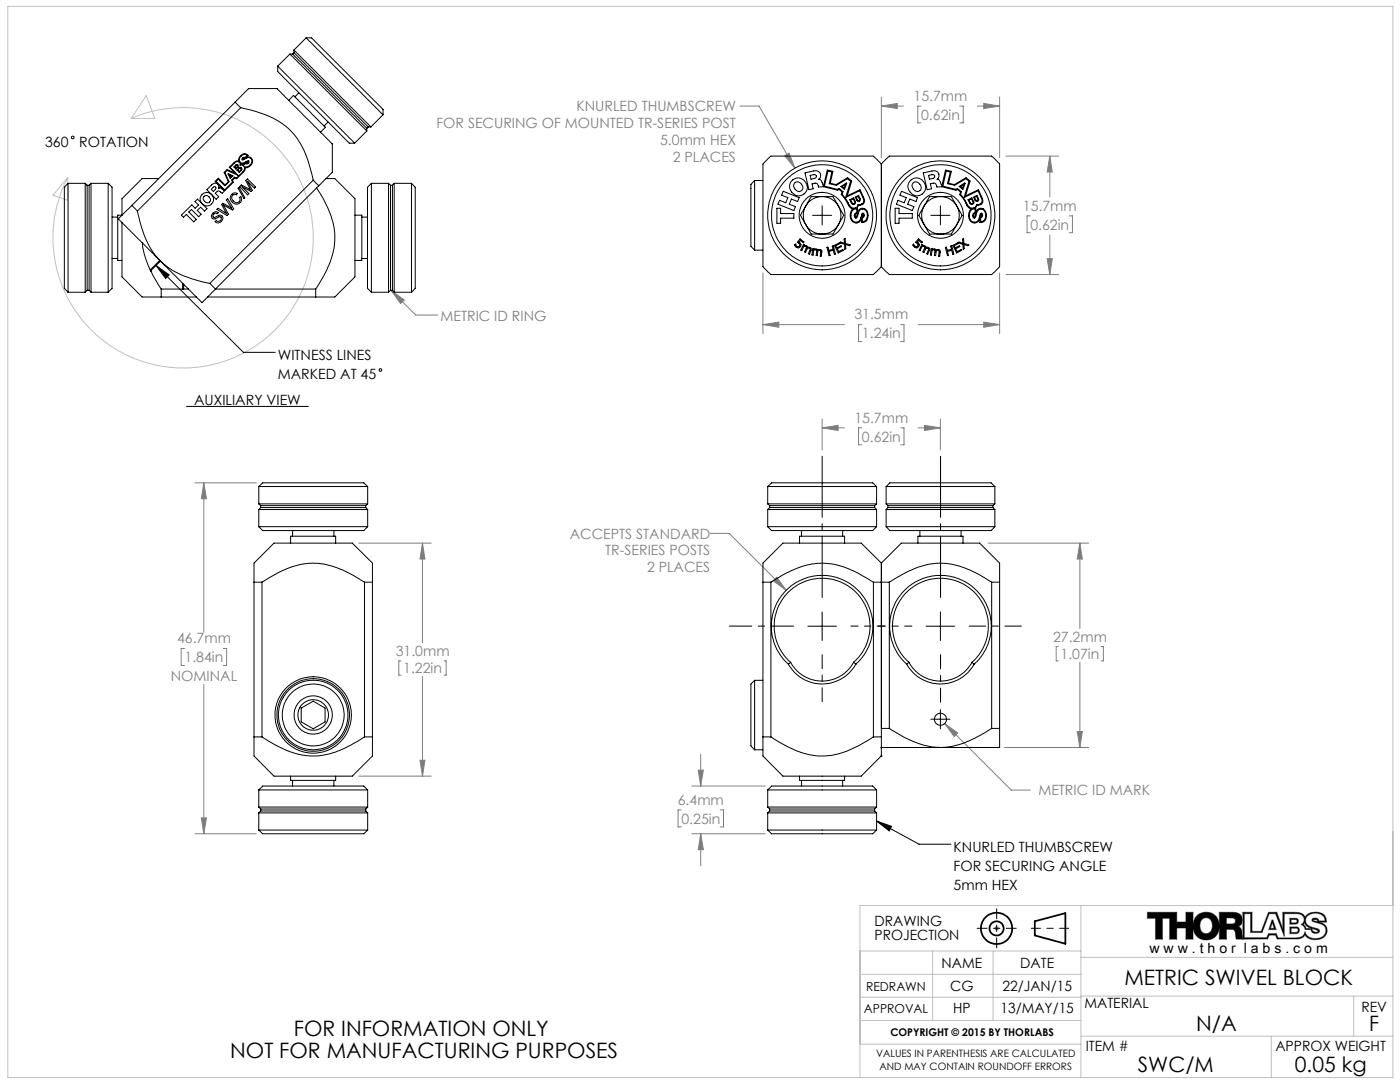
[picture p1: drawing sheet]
<svg xmlns="http://www.w3.org/2000/svg" width="279mm" height="216mm" viewBox="0 0 279 216" stroke-linecap="round" stroke-linejoin="round" font-family="sans-serif">
<g fill="none" stroke="#000" stroke-width=".35">
<path d="M206.5 183.8l6.1-1.6v6.1l-6.1-1.6z"/>
<circle cx="198.9" cy="185.2" r="3.1"/>
<circle cx="198.9" cy="185.2" r="1.4"/>
</g>
<g fill="none" stroke="#808080" stroke-width=".2">
<path d="M175.9 19.4v12.1M199.5 19.4v12.1M147.7 21.2h3.8l7.1 12.3M156.6 31.1l.9-.5 1.1 2.9zM175.9 21.2h4.4M175.9 21.2l3.2-.6v1.1zM183.8 21.2h-.6v3.3h.6M191.6 21.2h.6v3.3h-.6M195.1 21.2h4.4M196.3 20.6l3.2 .6-3.2 .5zM200.8 31.2h10.5M209.5 31.2v8.1"/>
<path d="M209.5 31.2l.5 3.1h-1zM78.1 58l2.6 1.9-.8 .7zM78.1 58l4.9 4.9h4.3M152.3 54.5v12.1M199.5 54.5v12.1M200.8 54.8h10.5M205.6 43.1h-.6v3.3h.6M209 51.6h1l-.5 3.2zM209.5 46.9v7.9M213.4 43.1h.6v3.3h-.6M152.3 64.8h16.2M152.3 64.8l3.1-.5v1z"/>
<path d="M172 64.8h-.7v3.4h.7M179.7 64.8h.7v3.4h-.7M183.2 64.8h16.3M196.3 64.3l3.2 .5-3.2 .5zM38.9 96.3h12.3M40.7 96.3v29.9M40.7 96.3l.5 3.2h-1zM164.1 85.4h4.4M164.1 83.6v6.2M164.1 85.4l3.2-.5v1zM172 85.4h-.7v3.4h.7M179.7 85.4h.7v3.4h-.7"/>
<path d="M183.2 85.4h4.5M184.5 84.9l3.2 .5-3.2 .5zM187.7 83.6v6.2M71.6 108.4h14.5M84.3 108.4v19.9M84.3 108.4l.5 3.1h-1zM141.7 106.4h3.8l11.4 11.4M154.3 115.9l.7-.7 1.9 2.6zM197.2 108.4h20.1M215.5 108.4v17M215.5 108.4l.5 3.1h-1zM36.8 129.4h-.6v3.4h.6"/>
<path d="M40.7 136.6v29.8M44.6 129.4h.6v3.4h-.6M80 131.9h-.4v2.8h.4M84.3 135v19.9M88.6 131.9h.4v2.8h-.4M211.2 129h-.4v2.9h.4M215.5 132.1v17.1M219.8 129h.4v2.9h-.4M71.6 154.9h14.5M83.8 151.7h1l-.5 3.2zM138.1 156.8h14.6M139.3 153.7h1.1l-.6 3.1z"/>
<path d="M139.8 150.5v6.3M188.5 144.4l13.3 13.3h3.8M188.5 144.4l2.6 1.9-.7 .7zM200.5 149.2h16.8M215 146h1l-.5 3.2zM38.9 166.4h12.3M40.2 163.2h1l-.5 3.2zM136 161.6h-.7v3.4h.7M138.1 166.4h14.6M139.8 166.4v6.3M139.8 166.4l.6 3.1h-1.1zM143.7 161.6h.7v3.4h-.7"/>
<path d="M198.4 185.2h1M198.5 184.9l.7 .7M198.9 184.7v1M199.2 184.9l-.7 .7M229 182h5.8v2h1.9v-2h1.4v5.4h-1.4v-2.2h-1.9v2.2h-1.4v-4.2h-1.4v4.2h-1.4v-4.2h-1.6zM239.9 183.5a1.27 1.27 0 0 1 1.5-.2 1.27 1.27 0 0 1 .6 1.4 1.28 1.28 0 0 1-.7 1.4 1.28 1.28 0 0 1-1.5-.2 2.19 2.19 0 0 1 .1-2.4zM240.7 187.6a2.8 2.8 0 0 1-2.6-2.5 2.8 2.8 0 0 1 1.9-3 2.67 2.67 0 0 1 3.3 3.4 2.45 2.45 0 0 1-2.6 2.1M244.8 183.2h1.1a.6 .6 0 0 1 .7 .5 .6 .6 0 0 1-.7 .7h-1.1zM247.1 184.9a1.53 1.53 0 0 0 .8-1.9 1.53 1.53 0 0 0-1.8-1h-2.8v5.4h1.5v-1.9h1.2l.3 .1 .3 .5 .1 1.3h1.3M247.1 184.9a2.41 2.41 0 0 1 .9 2.2M247.1 184.9h.1M248 182h1.9v3.8h1.8l1.5-3.8h1.6l1.2 3.4v-3.4l3.3 .1 .8 .4 .4 .5a2.61 2.61 0 0 1 4-.1l.2 1.1h-1.5a1.71 1.71 0 0 1 1.7 1.7 1.71 1.71 0 0 1-1.6 1.7 2.53 2.53 0 0 1-2.8-.9 1.59 1.59 0 0 1-1.6 .9h-4l-.3-.8h-1.3l-.3 .8h-5z"/>
<path d="M248.3 182.3h1.3v3.8h2.3l1.4-3.8h1.3l1.7 4.5v-4.5h2.2a1.29 1.29 0 0 1 1.4 .4 1.29 1.29 0 0 1 .2 1.4l-.5 .4a1.09 1.09 0 0 1 .9 1h1.2a.89 .89 0 0 0 .7 .8 .89 .89 0 0 0 .9-.5l-.2-.4-1.5-.5a1.36 1.36 0 0 1-1-1.5 1.36 1.36 0 0 1 1.4-1.2 1.85 1.85 0 0 1 2.4 1.6h-1.2a.7 .7 0 0 0-.7-.6 .7 .7 0 0 0-.7 .5l.1 .1a5.7 5.7 0 0 1 2.5 1.2 1.7 1.7 0 0 1-1.9 2.3 1.84 1.84 0 0 1-2-1.4 1.54 1.54 0 0 1-1.9 1.2h-3.5l-.4-.8h-1.5l-.4 .8h-4.5zM253.9 183.6h.1l.7 1.9h-1.5zM253.9 184.1l.4 1.1h-.8zM257.4 183.2h1.2a.58 .58 0 0 1 .5 .6 .58 .58 0 0 1-.5 .6h-1.2zM257.4 185h1.3a.67 .67 0 0 1 .6 .6 .67 .67 0 0 1-.6 .7h-1.3zM257.7 183.5h1l.1 .5-.4 .1-.7 .1zM257.7 185.2h.9a.43 .43 0 0 1 .5 .4 .43 .43 0 0 1-.5 .5h-.9zM260.4 184a1.58 1.58 0 0 0 1.4 1.3h-1.2l-.2-.6-.3-.2zM261.9 185.3l1.1 .4a.63 .63 0 0 1-.7 .3 .63 .63 0 0 1-.4-.5zM262.1 183.6l.6-.1 .2 .4-.6-.1z"/>
</g>
<path d="M205.8 185.2h7.5" fill="none" stroke="#000" stroke-width=".2" stroke-dasharray="15.2 1.3 1.3 1.3" stroke-dashoffset="13.4"/>
<path d="M195 185.2h7.8M198.9 181.3v7.8" fill="none" stroke="#000" stroke-width=".2" stroke-dasharray="15.2 1.3 1.3 1.3" stroke-dashoffset="13.2"/>
<g fill="none" stroke="#c0c0c0" stroke-width=".2">
<path d="M1.6 1.3h276.4v213.7h-276.4zM29.2 19.1l1.7 4.5h-4.7zM13.5 35.4v4.6l-2.9-1.1zM26.2 23.6a26 26 0 0 1 36.1 20.9 26 26 0 0 1-30.5 28.5 26 26 0 0 1-18.3-37.6M171.6 189.8h44.1M171.6 199h44.1M171.6 194.4h44.1M186.1 189.8v13.8M198.2 189.8v13.8M215.7 198.8h62.3M215.7 180.7v34.3M215.7 191h62.3"/>
<path d="M270.2 198.8v8M278 180.7h-106.4v34.3M171.6 203.6h44.1M171.6 208.4h44.1M215.7 206.8h62.3M253.7 206.8v8.2"/>
</g>
<path d="M229 182h5.8v2h1.9v-2h1.4v5.4h-1.4v-2.2h-1.9v2.2h-1.4v-4.2h-1.4v4.2h-1.4v-4.2h-1.6zM238.9 182.6a2.76 2.76 0 0 1 4.4 1.4 2.76 2.76 0 0 1-3 3.5 2.86 2.86 0 0 1-2.2-2 2.86 2.86 0 0 1 .8-2.9zM240 183.4a1.76 1.76 0 0 0 .6 2.9 1.49 1.49 0 0 0 1.3-2.2 1.2 1.2 0 0 0-1.9-.7zM243.3 182h2.8a1.53 1.53 0 0 1 1.8 1 1.53 1.53 0 0 1-.8 1.9l.4 .2 .3 .5 .2 1.8h-1.3l-.2-1.5-.5-.4h-1.2v1.9h-1.5zM244.8 183.2v1.2h1.3l.4-.3 .1-.5-.3-.3zM248 182v5.4h5l.3-.8h1.3l.3 .8h4.1a1.74 1.74 0 0 0 1.5-.9 2.66 2.66 0 0 0 3.8 .4 1.64 1.64 0 0 0 .5-1.8 1.64 1.64 0 0 0-1.6-1.1h1.5a1.88 1.88 0 0 0-2.3-2 2.15 2.15 0 0 0-1.9 1 1.74 1.74 0 0 0-2-1h-2.5v3.4l-1.2-3.4h-1.6l-1.5 3.8h-1.8v-3.8zM260.4 184a1.58 1.58 0 0 0 1.4 1.3h-1.2l-.2-.6a.23 .23 0 0 1-.3-.3 .23 .23 0 0 1 .3-.2zM248.3 182.3h1.3v3.8h2.3l1.4-3.8h1.3l1.7 4.5v-4.5h2.2a1.37 1.37 0 0 1 1.8 1.2l-.2 .6-.5 .4 .7 .4 .2 .6h1.2l.1 .5 .4 .2h.8l.3-.3a.62 .62 0 0 0-.7-.7h-.1a2.13 2.13 0 0 1-1.9-1.3 1.61 1.61 0 0 1 1.9-1.7 1.67 1.67 0 0 1 1.9 1.6h-1.2l-.1-.4-.4-.2-.7 .1a.42 .42 0 0 0-.1 .5 .42 .42 0 0 0 .5 .2l.3 .1a1.83 1.83 0 0 1 1.9 1.4 1.83 1.83 0 0 1-2.2 1.8 1.82 1.82 0 0 1-1.9-1.4 1.54 1.54 0 0 1-1.9 1.2h-3.5l-.4-.8h-1.5l-.4 .8h-4.5zM261.9 185.3l.7 .2a.34 .34 0 0 1 .4 .4l-.5 .1-.5-.2zM262.1 183.6h.8a.2 .2 0 0 1 0 .3 .2 .2 0 0 1-.3-.1zM253.9 184.1l-.4 1.1h.8zM253.9 183.6h.1l.7 1.9h-1.5zM257.4 183.2l1.5 .1 .2 .3-.1 .5-.4 .3h-1.2zM257.7 183.5v.6h.9l.2-.1 .1-.3-.3-.2zM257.4 185l1.7 .1 .2 .4v.4l-.6 .4h-1.3zM257.7 185.2v.9h1l.4-.3-.1-.5-.2-.1z" fill-rule="evenodd" fill="#000"/>
<g fill="none" stroke="#000" stroke-width=".2">
<path d="M31.2 53l17.4 17.3h6.3M31.2 53l2.6 1.9-.7 .7zM162.2 43h3.8M164.1 41.1v3.8M185.8 43h3.8M187.7 41.1v3.8M37.2 81.1h24.4M161.2 125h5.7M164.1 122.1v5.7M184.8 125h5.7M187.7 122.1v5.7M185.8 143.5h3.8"/>
<path d="M187.7 141.6v3.8M174.9 163.8l3 1.1-.4 .9zM174.9 163.8l8.5 4.7h6.4"/>
<circle cx="14.5" cy="27.4" r=".27"/>
<circle cx="75.9" cy="73.8" r=".27"/>
</g>
<path d="M164.1 119.2v-28.2M187.7 119.2v-28.2" fill="none" stroke="#000" stroke-width=".2" stroke-dasharray="15.2 1.3 1.3 1.3" stroke-dashoffset="3.1"/>
<path d="M169.8 124.9h6.7M182 124.9h-6.7" fill="none" stroke="#000" stroke-width=".2" stroke-dasharray="15.2 1.3 1.3 1.3" stroke-dashoffset="13.8"/>
<path d="M187.7 130.6v9.5" fill="none" stroke="#000" stroke-width=".2" stroke-dasharray="15.2 1.3 1.3 1.3" stroke-dashoffset="12.4"/>
<path d="M193.4 124.9h10.4" fill="none" stroke="#000" stroke-width=".2" stroke-dasharray="15.2 1.3 1.3 1.3" stroke-dashoffset="11.9"/>
<path d="M158.4 124.9h-12.8" fill="none" stroke="#000" stroke-width=".2" stroke-dasharray="15.2 1.3 1.3 1.3" stroke-dashoffset="10.7"/>
<path d="M164.1 130.6v9.4" fill="none" stroke="#000" stroke-width=".2" stroke-dasharray="15.2 1.3 1.3 1.3" stroke-dashoffset="12.5"/>
<path d="M174.9 163.8l3 1.1-.4 .9zM31.2 53l2.6 1.9-.7 .7z" fill="#000"/>
<g fill="#808080">
<path d="M78.1 58l2.6 1.9-.8 .7z"/>
<path d="M215.5 108.4l.5 3.1h-1zM215 146h1l-.5 3.2zM155 115.2l-.7 .7 2.6 1.9zM164.1 85.4l3.2-.5v1zM184.5 84.9l3.2 .5-3.2 .5zM139.3 153.7h1.1l-.6 3.1zM139.8 166.4l.6 3.1h-1.1zM188.5 144.4l1.9 2.6 .7-.7zM83.8 151.7h1l-.5 3.2zM84.3 108.4l.5 3.1h-1zM40.7 96.3l.5 3.2h-1zM40.2 163.2h1l-.5 3.2zM152.3 64.8l3.1-.5v1zM196.3 64.3l3.2 .5-3.2 .5zM209.5 31.2l.5 3.1h-1zM209 51.6h1l-.5 3.2zM175.9 21.2l3.2-.6v1.1zM196.3 20.6l3.2 .6-3.2 .5zM156.6 31.1l2 2.4-1.1-2.9z"/>
</g>
<g fill="none" stroke="#000" stroke-width=".2">
<path d="M55.4 13.2l15.4 15.4M55.4 13.2v1.1l14.3 14.3h1.1M57.9 10.8l15.3 15.3M57.9 10.8h.5M57.9 10.8l-2.5 2.4M58.4 10.8l14.8 14.8M58.7 10l15.3 15.3M58.7 10.5l14.8 14.8M58.7 10v.5M58.7 10.5l-.3 .3M59.7 18.5l-.9 .8M61.1 7.5l15.3 15.4"/>
<path d="M61.1 7.5l1.2 .2 12.1 12 2 2.1v1.1M61.1 7.5l-2.4 2.5M13.6 36.6v21.7M13.6 36.6l-.8 .8v20.1l.8 .8M13.6 36.6h3.4M17 36.6v21.7M17 36.6l.4 .4M17.4 37v20.9M17.4 37h.4M17.8 37v20.9M18.2 36.6v21.7M18.2 36.6h3.4"/>
<path d="M18.2 36.6l-.4 .4M21.6 36.6v21.7M21.6 36.6l.8 .8v20.1l-.8 .8M31.6 35.6h-3.2l-4.1 4.1v3.2h-.8v9.1h.8M39.4 39.7l1.9 1.9-.5 .5-.8-.8-.6 .7 .7 .8-.4 .5-1.5-1.5-.5 .5 1.5 1.5-.5 .5-1.5-1.5-.6 .6-.4-.5 2.1-2 .6 .7 .7-.7-.7-.7zM40.7 39.2a.78 .78 0 0 1 1.1 .2 .78 .78 0 0 1-.2 1.1 .88 .88 0 0 1-.9-1.3zM42.5 37.4l.4-.1 .2 .2-.5 .7-.4-.4zM43.6 37.5h.1M45.6 34.6l.9 .5-.5 .5zM45.7 34.9l.6 .2-.3 .3zM46.2 38.8l.3-.2 .6-.1 .3 .1-.2 .3a.69 .69 0 0 0-1 .3 .69 .69 0 0 0 .4 .9 .68 .68 0 0 0 1 .2 .68 .68 0 0 0 .2-.9l.2-.2a1.04 1.04 0 0 1-.4 1.5 1.04 1.04 0 0 1-1.4-.6l-.3-.7zM46.7 33.3l.4-.4a.3 .3 0 0 1 .4 0 .3 .3 0 0 1 0 .4l-.4 .4z"/>
<path d="M46.8 33.3l.5-.4 .1 .2-.3 .4zM46.9 20.4l1.1 1.1M46.9 20.4l2.7-2.7h5.7l.1 .1 10.9 10.9v5.7l-2.7 2.7M46.9 20.4l-20.6 20.6M47.5 37.6l.2-.2 1.2 2-.2 .2zM47.7 33.5a.35 .35 0 0 1 .5 0 .35 .35 0 0 1 0 .5l-.5 .4-.4-.5zM47.8 33.6l.2-.1 .2 .3-.5 .4-.3-.3zM47.9 31.3l.5-.4 .7-.1 .2 .2-.4 .5a.34 .34 0 0 0-.5 0 .34 .34 0 0 0 0 .4h.1a1.22 1.22 0 0 1 1.6-.2 1.12 1.12 0 0 1-.2 1.2 1.12 1.12 0 0 1-1.2 .3l.1 .6-.3 .5-1.3 1.2-.4-.2-.6 .6 .2 .4-1.6 1.6-1.7-1.7 .5-.4 1.3 1.3 .8-.8-.8-1.9 .4-.4 2.2 1-1.6-1.6 .8-.8a.62 .62 0 0 1 .8-.3 .62 .62 0 0 1 .4 .7l.4-.1 .2 .2 .5-.5a.42 .42 0 0 0 .5 0 .42 .42 0 0 0 .1-.5h-.1a1.51 1.51 0 0 1-1.5 .3l-.3-.4zM48 32.5l.5 .2 .5-.2-.5 .4-.2-.1a.21 .21 0 0 1-.3 0 .21 .21 0 0 1 0-.3zM48 21.5a18.9 18.9 0 0 1 10 4.6 18.1 18.1 0 0 1 4.4 9.2l.1 .6M48 21.5l-20.6 20.6M48.1 31a.91 .91 0 0 1 1.4 0l-.5 .5a.9 .9 0 0 1 1.3 .2 .9 .9 0 0 1-.3 1.3l-.5 .4h-.6v.4l-.2 .4-1.5 1.5-.4-.2-.4 .5 .2 .4-2.3 2.2-.1-.1a.67 .67 0 0 0-.8-.3l-.4 .4 .6 .7-.5 .5-1.8-1.9 .9-1a.77 .77 0 0 1 1-.3 .77 .77 0 0 1 .4 .9l.6 .1 .5 .4-1.8-1.8 .7-.6 1.3 1.3 .7-.6-.9-1.9 .6-.6 1.6 .8-1.1-1.2 1.1-1.2 .4-.1 .4 .1-.1-.5z"/>
<path d="M48.5 31.6h.4l-.4 .2zM49 32.5l.5-.3a.29 .29 0 0 1-.1 .4 .29 .29 0 0 1-.4-.1zM49 36l.4-.3 1.6 1.6-.2 .2-1.4-1.3 .9 1.8-.2 .2-1.8-.9 1.4 1.3-.3 .3-1.6-1.6 .4-.4 1.8 1zM57.6 20l1-1 6.3 6.4-.9 1M62.5 35.9l1.1 1.2M62.5 35.9l-20.6 20.7M63.2 37.5a17.3 17.3 0 0 1 3.6 10.9 19.5 19.5 0 0 1-3.8 9.3M63.6 37.1l-20.6 20.6M65.1 35.6h1.7l4 4.1v15.5l-4 4.1h-3.8M65.5 24.3l-.8 .9M73.2 25.6v.5M73.2 26.1l-2.4 2.5"/>
<path d="M73.5 25.3h.5M73.5 25.3l-.3 .3M74.1 36.6v21.7M74.1 36.6l-.8 .8v20.1l.8 .8M74.1 36.6h3.4M76.4 22.9l-2.4 2.4M77.5 36.6v21.7M77.5 36.6l.4 .4M77.9 37v20.9M77.9 37h.4M78.3 37v20.9M78.7 36.6v21.7"/>
<path d="M78.7 36.6h3.4M78.7 36.6l-.4 .4M82.1 36.6v21.7M82.1 36.6l.8 .8v20.1l-.8 .8M150.6 36v13.9M150.6 36l-.7 .8v12.3l.7 .8M150.6 36h1.7M156.3 38.2l3.2 1.2-.3 .8-1.3-.5-.4 1 1.3 .5-.4 .8-3.1-1.3 .3-.7 1.2 .5 .4-1.1-1.2-.5zM158.5 36.6a1.03 1.03 0 0 1 1.3 0 1.03 1.03 0 0 1 .3 1.2 .92 .92 0 0 1-.9 .4 .92 .92 0 0 1-.7-.8l-.1-.5zM161.7 35l.7-.1a.39 .39 0 0 1 .5 .2 .39 .39 0 0 1-.3 .5l-.7 .2zM161.9 39.2h3.4a1.04 1.04 0 0 1 1.4 .8l1.4 2.5a.96 .96 0 0 1-.1 1.2l-1.4 2.3a.98 .98 0 0 1-1.3 .7h-2.7a1.03 1.03 0 0 1-1.2-.9l-1.4-2.4a.92 .92 0 0 1 .2-1.2zM163.4 35.8a1.68 1.68 0 0 1 .9 1.5"/>
<path d="M163.4 35.8h.1M163.4 35.8a.99 .99 0 0 0 .2-1.3 .99 .99 0 0 0-1.3-.4l-1.6 .4 .7 3.4 .9-.2-.2-1 .6-.2a.73 .73 0 0 1 .7 .8h.9M164.3 37.3l.8-3.4 1.1 .3-.5 2.4 1.2 .2 2.3-1.3 .8 .6-.9 3 2.5-1.2 .7 1.3a1.04 1.04 0 0 1 .2 1.3 1.04 1.04 0 0 1-1.2 .5l-.2 .3v1.1a1.07 1.07 0 0 1 1.3-.8 1.07 1.07 0 0 1 .8 1.2 1.23 1.23 0 0 1-1.3 1.6v-.9M164.3 37.3l2.9 .7 .2-.2 .7 .5-.2 .5 .7 .7 .9 1.7 .4 .4 .4 .1a1.59 1.59 0 0 0-.6 1.5 1.59 1.59 0 0 0 1.2 1.3l.7-.3 .3-.7M165.2 34.1l.8 .2-.5 2.4 1.4 .3 2.2-1.3 .7 .5-1 3.2 2.8-1.3 .6 1.2a.88 .88 0 0 1 .1 1.1 .88 .88 0 0 1-1.1 .4 .92 .92 0 0 1-.8 .7 .92 .92 0 0 1-1-.6l-.6-1.2-.7-.9 .1-.6-.7-.6-.4 .2-2.6-.7zM167.8 37.2l1.2-.6-.5 1.2zM168.1 37.3l.6-.5-.2 .7zM169.6 39.9l.8-.4 .3 .7a.43 .43 0 0 1-.2 .5 .43 .43 0 0 1-.6-.1zM169.8 39.9l.5-.2 .2 .5a.28 .28 0 0 1-.1 .4 .28 .28 0 0 1-.4-.1zM170.7 39.3l.6-.3 .4 .7a.37 .37 0 0 1-.2 .4 .37 .37 0 0 1-.5-.1zM170.9 39.4l.4-.2 .2 .5a.23 .23 0 0 1-.1 .3 .23 .23 0 0 1-.3-.1zM175.9 32.7l-1-1a1.57 1.57 0 0 0-1.7-.5h-18a2.06 2.06 0 0 0-2.4 .9 1.47 1.47 0 0 0-.5 1.7v18.8a1.49 1.49 0 0 0 .7 1.4l.8 .8h20.5l1.6-1.6"/>
<path d="M175.9 32.7v20.5M175.9 32.7l.9-1a1.57 1.57 0 0 1 1.7-.5h18.1a2.06 2.06 0 0 1 2.3 .9 1.47 1.47 0 0 1 .6 1.7v18.8a1.49 1.49 0 0 1-.8 1.4l-.8 .8h-18.8a2.34 2.34 0 0 1-2.6-1l-.6-.6M179.9 38.2l3.2 1.2-.3 .8-1.2-.5-.4 1 1.2 .5-.3 .8-3.2-1.3 .3-.7 1.2 .5 .5-1.1-1.3-.5zM182.2 36.5a1.04 1.04 0 0 1 1.3 .2 1.04 1.04 0 0 1 .1 1.3 1.06 1.06 0 0 1-1.3-.2 1.06 1.06 0 0 1-.1-1.3zM185.3 35l.7-.1a.39 .39 0 0 1 .5 .2 .39 .39 0 0 1-.3 .5l-.7 .2zM185.5 39.2h4.4l1.9 3.3a.92 .92 0 0 1-.2 1.2l-1.3 2.3a1.01 1.01 0 0 1-1.4 .7h-2.7a1.08 1.08 0 0 1-1.2-.9l-1.4-2.4a.96 .96 0 0 1 .2-1.2zM187 35.8a1.57 1.57 0 0 1 .9 1.5M187 35.8h.1M187 35.8a.99 .99 0 0 0 .2-1.3 .99 .99 0 0 0-1.2-.4l-1.7 .4 .7 3.4 .9-.2-.2-1 .6-.2a.73 .73 0 0 1 .7 .8h.9M188.7 33.9l1.2 .3-.6 2.4 1.2 .2 2.3-1.3 .8 .6-.9 3 2.6-1.2 .6 1.3a1.02 1.02 0 0 1 .2 1.2 1.02 1.02 0 0 1-1 .6l-.2-.1-.2 .4v1.1a1.1 1.1 0 0 1 1.4-.8 1.1 1.1 0 0 1 .8 1.4 1.2 1.2 0 0 1-1.4 1.4l.1-.9a1.14 1.14 0 0 1-1.3 1 1.14 1.14 0 0 1-1-1.3l.2-1.1 .4-.4-.4-.1-.5-.6-.6-1.2-.9-1 .2-.5-.7-.5-.2 .2-2.9-.7zM188.8 34.1l.9 .2-.6 2.4 1.4 .3 2.3-1.3 .6 .5-1 3.2 2.8-1.3 .6 1.2a.88 .88 0 0 1 .1 1.1 .88 .88 0 0 1-1 .4 .93 .93 0 0 1-.9 .7 .93 .93 0 0 1-.9-.6l-.7-1.3-.7-.8 .2-.6-.8-.6-.4 .2-2.5-.7zM191.4 37.2l1.1-.7 .1 .1-.4 1.2z"/>
<path d="M191.7 37.3l.7-.5-.3 .7zM193.2 39.9l.8-.4 .3 .7a.43 .43 0 0 1-.2 .5 .43 .43 0 0 1-.6-.1zM193.4 39.9l.5-.2 .3 .5a.29 .29 0 0 1-.2 .4 .29 .29 0 0 1-.4-.1zM194.3 39.3l.7-.3 .3 .7a.39 .39 0 0 1-.2 .5 .39 .39 0 0 1-.5-.2zM194.5 39.4l.4-.2 .2 .5a.22 .22 0 0 1 0 .3 .22 .22 0 0 1-.4-.1zM13.6 58.3h3.4M17.4 57.9l-.4 .4M17.4 57.9h.4M17.8 57.9l.4 .4M18.2 58.3h3.4M22.4 51.6h1.1M22.4 43.3h1.1"/>
<path d="M24.3 44.4v10.8l4.1 4.1h3.8M26.3 41l1.1 1.1M26.3 41l-2.3 2.3a.38 .38 0 0 0-.3 .4 .38 .38 0 0 0 .3 .4l8 7.9M27.4 42.1a18.9 18.9 0 0 0 4.6 9.9M28.4 48.5l.4 2.1 1.2 3.3M30 53.9h.1M30 53.9l.1 .1M30.1 54h.1M30.1 54l2.1 3.7M31.9 52l-1.9 1.9M32 52a18.6 18.6 0 0 0 9.9 4.6M32 52l8.3 8.4 2.7-2.7"/>
<path d="M32 52.1l-1.9 1.9M32.2 57.7v1.6M32.2 57.7h5.4M32.2 59.3h7M36.4 56.5v1.2h.3v-1M41.5 59.3h21.5M41.9 56.6l1.1 1.1M42.5 42.5l.6-.3 .5 .2-.3 .3a.45 .45 0 0 0-.7 0 .45 .45 0 0 0 .3 .7 1.11 1.11 0 0 1 1.4-.3 .92 .92 0 0 1-.2 1.2 .92 .92 0 0 1-1.2-.1l.2-.2a.57 .57 0 0 0 .8 0 .57 .57 0 0 0 .1-.7h-.2a1.56 1.56 0 0 1-1.4 .3l-.2-.6zM43 57.7h20M43.3 41.8l.2-.2 1.7 1-1-1.8 .3-.2 1.7 1-1-1.7 .2-.2 1.2 2-.2 .2-1.8-1 1 1.8-.3 .3zM63 57.7v1.6M70.8 42.9h1.4v9.1h-1.4"/>
<path d="M72.2 51.6h1.1M72.2 43.3h1.1M74.1 58.3h3.4M77.9 57.9h.4M77.9 57.9l-.4 .4M78.3 57.9l.4 .4M78.7 58.3h3.4M150.6 49.9h1.7M155 41.6h.8v1h2.6v.9h-2.6v1.1h-.8zM158.7 48.7h.1M159.7 47.7l.7 .6-.1 .2-.6-.5-.3 .3a.6 .6 0 0 1 .2 1.1 .6 .6 0 0 1-1-.4l.1-.3a.48 .48 0 0 0 .3 .5 .48 .48 0 0 0 .6-.2v-.3l-.5-.4zM160.3 48.8l.2 .1v.1l.5 .1 .2 .3a.48 .48 0 0 1 .6 0 .48 .48 0 0 1 .1 .6l-.4 .7-.2-.1 .3-.6a.32 .32 0 0 0-.1-.5 .32 .32 0 0 0-.4 .2l-.3 .7-.2-.1 .3-.8-.1-.3h-.4l-.4 .8-.2-.1z"/>
<path d="M162.2 49.6h.2v.2l.6-.1a.27 .27 0 0 0 .2 .2 .27 .27 0 0 0 .3-.1l.5 .2-.1 1.1h-.2l.1-.7a.32 .32 0 0 0-.2-.5 .32 .32 0 0 0-.4 .3l-.1 .8h-.2l.1-1-.2-.2-.4 .2-.1 .9h-.3zM165 49.4l.2-.1 .2 .7 .9-.3-.2-.6 .2-.1 .4 1.7h-.2l-.2-.7-.8 .2 .2 .8h-.2zM166.5 49l1-.6 .1 .2-.8 .4 .2 .5 .9-.5v.2l-.8 .4 .3 .6 .8-.4 .1 .2-1 .5zM167.5 48.4l.2-.1 .9 .2-.1-.8 .2-.1v1l1 .3-.2 .1-.8-.2 .1 .8-.2 .2v-1zM170.1 42.1l.4-.4h.5v.7a.54 .54 0 0 0-.5 .5 .54 .54 0 0 0 .4 .6l.2-.2a1.85 1.85 0 0 1 .9-1.6 1.3 1.3 0 0 1 1.1 1.1 1.3 1.3 0 0 1-.6 1.3l-.4 .1v-.8a.42 .42 0 0 0 .4-.4 .42 .42 0 0 0-.4-.4l-.1 .1a1.64 1.64 0 0 1-1 1.6 1.34 1.34 0 0 1-1.2-.8 1.34 1.34 0 0 1 .3-1.4zM170.8 42.7l.3-.1-.3 .7-.2-.2zM172.1 42.8a.26 .26 0 0 1 .2 .3 .26 .26 0 0 1-.3 .2zM178.6 41.6h.8v1h2.7v.9h-2.7v1.1h-.8zM183.3 47.7l.8 .6-.2 .2-.6-.5-.2 .3a.6 .6 0 0 1 .1 1 .6 .6 0 0 1-1-.3l.1-.3a.5 .5 0 0 0 .4 .5 .5 .5 0 0 0 .5-.2v-.3l-.5-.4zM184 48.8l.2 .1-.1 .1 .6 .1 .1 .3a.5 .5 0 0 1 .6 0 .5 .5 0 0 1 .1 .6l-.4 .7-.1-.1 .2-.6a.31 .31 0 0 0 0-.5 .31 .31 0 0 0-.5 .2l-.3 .7-.2-.1 .4-.9-.1-.2h-.5l-.4 .8-.2-.1zM185.8 49.6h.3l-.1 .2 .7-.1a.27 .27 0 0 0 .2 .2 .27 .27 0 0 0 .2-.1h.4l.1 .3-.1 1h-.2l.1-.7a.32 .32 0 0 0-.2-.5 .32 .32 0 0 0-.4 .3l-.1 .8h-.2l.1-.9-.2-.3-.4 .2-.1 .9h-.2zM188.7 49.4l.2-.1 .2 .7 .8-.3-.2-.6 .2-.1 .5 1.7h-.3l-.2-.7-.8 .2 .2 .8h-.2z"/>
<path d="M190.1 49l1.1-.6v.2l-.8 .4 .2 .5 .9-.5 .1 .2-.9 .4 .3 .6 .8-.4 .1 .2-1 .5zM191.2 48.4l.2-.1 .8 .2-.1-.8 .2-.1 .1 1 1 .3-.3 .1-.7-.2v.8l-.2 .2v-1zM193.8 42l.2-.2 .6-.1v.7a.57 .57 0 0 0-.5 .5 .57 .57 0 0 0 .4 .6l.2-.2a1.69 1.69 0 0 1 1-1.6 1.31 1.31 0 0 1 .7 2.2l-.7 .3v-.8a.42 .42 0 0 0 .4-.4 .42 .42 0 0 0-.4-.4l-.1 .1a1.59 1.59 0 0 1-1 1.6 1.23 1.23 0 0 1-1.1-1.8zM194.4 42.7l.3-.1-.1 .4a.21 .21 0 0 1-.1 .3 .21 .21 0 0 1-.3-.1 .21 .21 0 0 1 .1-.3zM195.8 42.7a.28 .28 0 0 1 .1 .3 .28 .28 0 0 1-.3 .3zM51.6 97.1h21.8M51.6 97.1l.8-.8h20.2l.8 .8M51.6 97.1v3.4M73.4 97.1v3.4M153.2 97.1h21.7M153.2 97.1l.8-.8h20.2l.7 .8M153.2 97.1v3.4"/>
<path d="M174.9 97.1v3.4M176.8 97.1h21.7M176.8 97.1l.8-.8h20.2l.7 .8M176.8 97.1v3.4M198.5 97.1v3.4M50.7 116.2h1.6M50.7 116.2v30.8M51.6 100.5h21.8M51.6 105.1h21.8M51.6 101.7h21.8M51.6 105.1l.8 .8h20.2l.8-.8M51.6 101.7v3.4"/>
<path d="M51.6 100.5l.4 .4M52 101.3h21M52 100.9h21M52 100.9v.4M52 101.3l-.4 .4M52.3 116.2a20.4 20.4 0 0 1 9.3-3.8 17.5 17.5 0 0 1 10.5 3.4l.6 .4M52.3 116.2v30.8M58 108.4v-1.4h9v1.4M58.4 105.9v1.1M66.6 105.9v1.1M72.7 116.2h1.6M72.7 116.2v30.8"/>
<path d="M73 100.9v.4M73 101.3l.4 .4M73.4 101.7v3.4M73.4 100.5l-.4 .4M74.3 112.4l-4-4h-15.6l-4 4v3.8M74.3 112.4v3.8M74.3 116.2v30.8M152.3 116.2h1.5M152.3 116.2v30.8M153.2 105.1h21.7M153.2 101.7h21.7M153.2 100.5h21.7"/>
<path d="M153.2 105.1l.8 .8h20.2l.7-.8M153.2 101.7v3.4M153.2 100.5l.4 .4M153.6 101.3h21M153.6 100.9h21M153.6 100.9v.4M153.6 101.3l-.4 .4M153.8 116.2a19.1 19.1 0 0 1 10.4-3.8 18.1 18.1 0 0 1 9.5 3.5l.6 .3M153.8 116.2v30.8M159.6 108.4v-1.4h9v1.4M159.9 105.9v1.1M168.2 105.9v1.1"/>
<path d="M174.3 116.2h1.6M174.3 116.2v30.8M174.6 100.9v.4M174.6 101.3l.3 .4M174.9 101.7v3.4M174.9 100.5l-.3 .4M175.9 112.4v3.8M175.9 112.4l-4-4h-15.7l-3.9 4v3.8M175.9 116.2h1.6M175.9 112.4l4-4h15.6l4 4M175.9 116.2v30.8M176.8 105.1h21.7"/>
<path d="M176.8 101.7h21.7M176.8 100.5h21.7M176.8 105.1l.8 .8h20.2l.7-.8M176.8 101.7v3.4M176.8 100.5l.4 .4M177.2 100.9h21M177.2 101.3h21M177.2 101.3l-.4 .4M177.2 100.9v.4M177.5 116.2a20.4 20.4 0 0 1 9.3-3.8 17.3 17.3 0 0 1 10.5 3.4l.6 .4M177.5 116.2v29.1M183.2 108.4v-1.4h9v1.4"/>
<path d="M183.6 105.9v1.1M191.8 105.9v1.1M197.9 116.2h1.6M197.9 116.2v29.1M198.2 101.3l.3 .4M198.2 100.9v.4M198.5 101.7v3.4M198.5 100.5l-.3 .4M199.5 112.4v3.8M199.5 116.2v29.1M150.6 135.7v13.9M150.6 135.7l-.7 .8v12.3l.7 .8"/>
<path d="M150.6 135.7h1.7M157.3 132.5l.6 .9a7.7 7.7 0 0 0 12.9-.9M157.3 132.5a10.1 10.1 0 0 1-.5-14.6 10.1 10.1 0 0 1 14.6 0 10.1 10.1 0 0 1-.6 14.6M157.8 132.2l.7 1a7.1 7.1 0 0 0 11.9-1M157.8 132.2a9.6 9.6 0 0 1-.6-13.9 9.6 9.6 0 0 1 13.8 0 9.6 9.6 0 0 1-.6 13.9M157.8 132.2l-.5 .3M170.4 132.2l.4 .3M180.9 132.5l.6 .9a7.7 7.7 0 0 0 12.9-.9M180.9 132.5a10.1 10.1 0 0 1-.5-14.6 10.1 10.1 0 0 1 14.6 0 10.1 10.1 0 0 1-.6 14.6M181.4 132.2l1 1.4a7.1 7.1 0 0 0 11.6-1.4M181.4 132.2a9.6 9.6 0 0 1-.6-13.9 9.6 9.6 0 0 1 13.8 0 9.6 9.6 0 0 1-.6 13.9M181.4 132.2l-.5 .3"/>
<path d="M194 132.2l.4 .3M50.7 147h1.6M50.7 147v3.8l4 4.1h15.6l4-4.1v-3.8M51.6 157.6h21.8M51.6 157.6l.8-.8h20.2l.8 .8M51.6 157.6v3.4M52.3 147a18.8 18.8 0 0 0 10.1 3.8 16.9 16.9 0 0 0 9.1-3l1.2-.8M58 154.9v.8h9v-.8M58.4 155.7v1.1M60.1 141.3l2.4-1.4 2.4 1.4v2.7l-2.4 1.4-2.4-1.4zM66.6 155.7v1.1M72.7 147h1.6"/>
<path d="M73.4 157.6v3.4M150.6 149.6h1.7M152.3 147v3.8l3.9 4.1h15.7l4-4.1M152.3 147h1.5M153.2 157.6h21.7M153.2 157.6l.8-.8h20.2l.7 .8M153.2 157.6v3.4M153.8 147a18.8 18.8 0 0 0 9.9 3.8 16.3 16.3 0 0 0 8.9-2.7l1.7-1.1M159.6 154.9v.8h9v-.8M159.9 155.7v1.1M168.2 155.7v1.1M174.3 147h1.6"/>
<path d="M174.9 157.6v3.4M175.9 150.8h.1M175.9 149.2h.1M175.9 149.2v1.6M175.9 147v2.1M175.9 149.2h11.8M175.9 145.3h1.6M177.5 145.3a19.2 19.2 0 0 0 10.2 3.9M197.9 145.3a20.6 20.6 0 0 1-9.3 3.8l-.9 .1M197.9 145.3h1.6M199.5 145.3v3.4a.38 .38 0 0 1-.1 .5 .38 .38 0 0 1-.5 0h-11.2M51.6 162.2h21.8"/>
<path d="M51.6 161h21.8M51.6 165.6h21.8M51.6 165.6l.8 .8h20.2l.8-.8M51.6 162.2v3.4M51.6 161l.4 .4M52 161.8h21M52 161.4h21M52 161.8l-.4 .4M52 161.4v.4M73 161.8l.4 .4M73 161.4v.4M73.4 162.2v3.4"/>
<path d="M73.4 161l-.4 .4M153.2 165.6h21.7M153.2 162.2h21.7M153.2 165.6l.8 .8h20.2l.7-.8M153.2 161h21.7M153.2 162.2v3.4M153.2 161l.4 .4M153.6 161.8h21M153.6 161.4h21M153.6 161.8l-.4 .4M153.6 161.4v.4M174.6 161.8l.3 .4"/>
<path d="M174.6 161.4v.4M174.9 162.2v3.4M174.9 161l-.3 .4"/>
<circle cx="41.3" cy="39.7" r="1.33"/>
<circle cx="159.4" cy="37.3" r="1.77"/>
<circle cx="183" cy="37.3" r="1.77"/>
<circle cx="164.1" cy="43" r="4.6"/>
<circle cx="164.1" cy="43" r="10.9"/>
<circle cx="164.1" cy="43" r="10.1"/>
<circle cx="164.1" cy="43" r="3.7"/>
<circle cx="187.7" cy="43" r="10.1"/>
<circle cx="187.7" cy="43" r="3.7"/>
<circle cx="187.7" cy="43" r="4.6"/>
<circle cx="187.7" cy="43" r="10.9"/>
<circle cx="62.5" cy="142.7" r="7.2"/>
<circle cx="62.5" cy="142.7" r="3.8"/>
<circle cx="62.5" cy="142.7" r="6.2"/>
<circle cx="62.5" cy="142.7" r="7.6"/>
<circle cx="62.5" cy="142.7" r="6.9"/>
<circle cx="62.5" cy="142.7" r="3"/>
<circle cx="187.7" cy="143.5" r="1.2"/>
</g>
<g font-size="4.2">
<text x="224.4" y="196.6">METRIC SWIVEL BLOCK</text>
<text x="58.6" y="206.8">FOR INFORMATION ONLY</text>
<text x="238.7" y="205.8">N/A</text>
<text x="273.3" y="205.8">F</text>
<text x="45.9" y="211">NOT FOR MANUFACTURING PURPOSES</text>
<text x="227.1" y="213.9">SWC/M</text>
<text x="258.4" y="213.9">0.05 kg</text>
</g>
<g font-size="2.8" fill="#808080">
<text x="115" y="22.2">KNURLED THUMBSCREW</text>
<text x="182.3" y="20.1">15.7mm</text>
<text x="183.8" y="23.9">0.62in</text>
<text x="87.1" y="25.6">FOR SECURING OF MOUNTED TR-SERIES POST</text>
<text x="131.7" y="28.9">5.0mm HEX</text>
<text x="134.3" y="32.3">2 PLACES</text>
<text x="204.1" y="42">15.7mm</text>
<text x="205.6" y="45.8">0.62in</text>
<text x="87.9" y="64">METRIC ID RING</text>
<text x="170.5" y="63.7">31.5mm</text>
<text x="172" y="67.5">1.24in</text>
<text x="170.5" y="84.3">15.7mm</text>
<text x="172" y="88.1">0.62in</text>
<text x="113.7" y="107.5">ACCEPTS STANDARD</text>
<text x="120.8" y="110.8">TR-SERIES POSTS</text>
<text x="129.1" y="114.2">2 PLACES</text>
<text x="35.3" y="128.4">46.7mm</text>
<text x="79" y="131">31.0mm</text>
<text x="210.2" y="128.1">27.2mm</text>
<text x="211.7" y="131.5">1.07in</text>
<text x="34.1" y="135.9">NOMINAL</text>
<text x="36.8" y="132.1">1.84in</text>
<text x="80.5" y="134.3">1.22in</text>
<text x="135.3" y="160.6">6.4mm</text>
<text x="207.2" y="158.7">METRIC ID MARK</text>
<text x="136" y="164.4">0.25in</text>
</g>
<g font-size="2.8">
<text x="9" y="29.3">360</text>
<text x="15.8" y="29.3">ROTATION</text>
<text x="55.4" y="71.9">WITNESS LINES</text>
<text x="55.4" y="75.7">MARKED AT 45</text>
<text x="38.7" y="80.8">AUXILIARY VIEW</text>
<text x="190.3" y="170">KNURLED THUMBSCREW</text>
<text x="190.3" y="173.8">FOR SECURING ANGLE</text>
<text x="190.3" y="177.7">5mm HEX</text>
<text x="174.5" y="184.8">DRAWING</text>
<text x="174.5" y="187.6">PROJECTION</text>
<text x="229.4" y="190.2">w w w . t h o r l a b s . c o m</text>
<text x="187.9" y="193.2">NAME</text>
<text x="189.7" y="197.7">CG</text>
<text x="200.1" y="197.7">22/JAN/15</text>
<text x="203.6" y="193.2">DATE</text>
<text x="190.2" y="202.2">HP</text>
<text x="199.7" y="202.2">13/MAY/15</text>
<text x="216.4" y="201.2">MATERIAL</text>
<text x="271.7" y="201.8">REV</text>
<text x="216.7" y="209.7">ITEM #</text>
<text x="254.5" y="209.7">APPROX WEIGHT</text>
</g>
<g font-size="2.5">
<text x="172.9" y="197.7">REDRAWN</text>
<text x="172.4" y="202.2">APPROVAL</text>
</g>
<text font-size="2.1" x="177.7" y="206.8">COPYRIGHT © 2015 BY THORLABS</text>
<g font-size="2">
<text x="174.8" y="211">VALUES IN PARENTHESIS ARE CALCULATED</text>
<text x="175.5" y="213.5">AND MAY CONTAIN ROUNDOFF ERRORS</text>
</g>
</svg>
